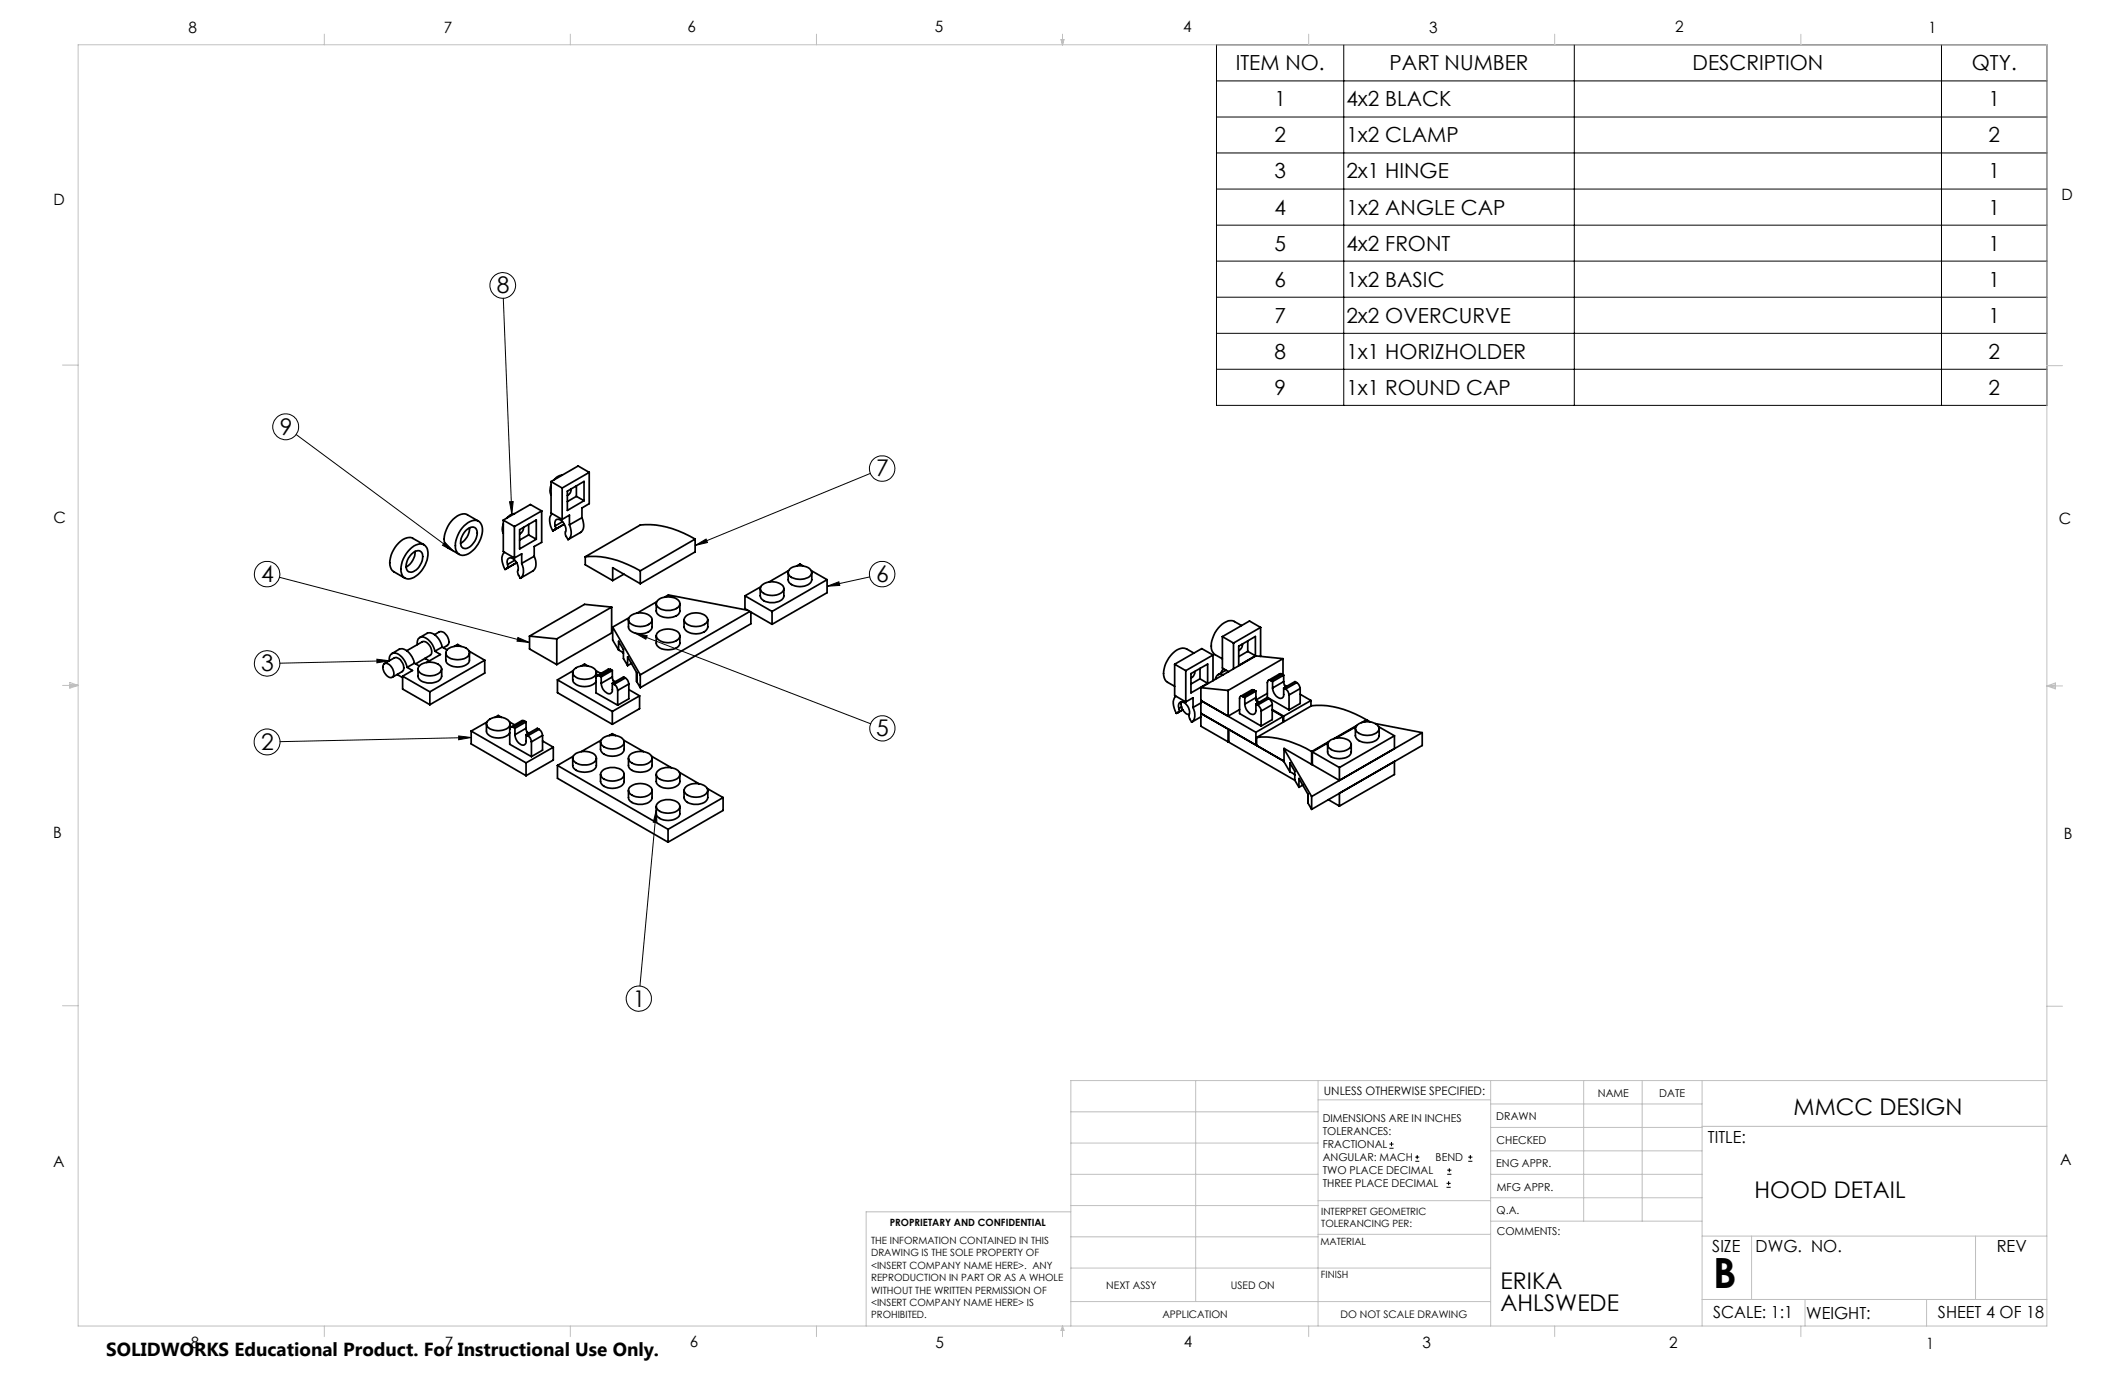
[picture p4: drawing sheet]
<svg xmlns="http://www.w3.org/2000/svg" width="432mm" height="279mm" viewBox="0 0 432 279" stroke-linecap="round" stroke-linejoin="round" font-family="sans-serif">
<g fill="none" stroke="#000" stroke-width=".2">
<path d="M247.2 9.1h168.7v73.3h-168.7zM247.2 16.4h168.7M273.1 9.1v73.3M319.9 9.1v73.3M394.5 9.1v73.3M247.2 23.8h168.7M247.2 31.1h168.7M247.2 38.4h168.7M247.2 45.8h168.7M247.2 53.1h168.7M102.3 60.6l1.7 43.9M247.2 60.4h168.7"/>
<path d="M247.2 67.7h168.7M247.2 75h168.7M60.2 88.3l32 23.7M176.8 96.2l-35.5 14.6M56.8 117.3l50.8 13.3M90.4 110.2l1.8 1.8-2.3-1.2zM103.5 102l.8-.1-.3 2.6zM141.3 110.8l2.2-1.3 .3 .7zM168.1 119.1l2.4-.9 .1 .8zM176.7 117.2l-8.6 1.9M76.6 133.9l2.5 .4-2.5 .4zM79.1 134.3l-22.2 .5"/>
<path d="M105.2 129.5l2.4 1.1-2.5-.3zM129 128.6l2.5 .6-.3 .7zM129 128.6l47.9 18.5M93.2 149.5l2.5 .4-2.5 .4zM95.7 149.9l-38.8 .8M133.3 164.6l.2 2.5h-.7zM133.3 164.6l-3.3 35.8M282.3 233.3h.9M282.3 232.5h.9M282.8 232.1v.8M287.6 236h.8M287.6 235.1h.8"/>
<path d="M288 234.7v.8M294.1 238.6h.8M294.1 237.8h.8M294.5 237.4v.8M298.3 236h.9M298.3 235.1h.9M298.8 234.7v.8M293.9 241.3h.9M293.9 240.5h.9M294.4 240v.8"/>
<circle cx="102.2" cy="58" r="2.61"/>
<circle cx="58.1" cy="86.7" r="2.62"/>
<circle cx="179.2" cy="95.2" r="2.58"/>
<circle cx="54.3" cy="116.7" r="2.59"/>
<circle cx="179.2" cy="116.7" r="2.58"/>
<circle cx="54.3" cy="134.8" r="2.59"/>
<circle cx="54.3" cy="150.8" r="2.63"/>
<circle cx="179.3" cy="148" r="2.56"/>
<circle cx="129.8" cy="202.9" r="2.56"/>
</g>
<g fill="none" stroke="#c0c0c0" stroke-width=".2">
<path d="M15.9 9.1h400v260.4h-400zM65.9 6.9v2.2M115.9 6.9v2.2M165.9 6.9v2.2M215.6 8h.6l-.3 1.1zM215.7 8l.2 1.1M215.9 6.9v2.2M216 8l-.1 1.1M265.9 6.9v2.2M315.9 6.9v2.2M365.9 6.9v2.2M12.7 74.2h3.2"/>
<path d="M415.9 74.3h3.2M12.7 139.3h3.2M14.2 139.1l1.7 .2M14.2 138.7l1.7 .6-1.7 .5zM15.9 139.3l-1.7 .3M415.9 139.4h3.2M415.9 139.4l1.8-.6v1.2zM415.9 139.4l1.8 .3M417.7 139.2l-1.8 .2M12.7 204.4h3.2M243 219.6v44.9M267.8 219.6v49.9"/>
<path d="M302.9 219.6v49.9M321.8 219.6v28.5M333.7 219.6v28.5M345.9 219.6v49.9M415.9 204.5h3.2M415.9 219.6h-198.3v49.9M217.6 238.6h50.2M217.6 232.3h50.2M217.6 225.9h50.2M267.8 223.5h35.1M302.9 233.9h43M302.9 229.1h43"/>
<path d="M302.9 224.3h43M302.9 238.6h43M345.9 228.9h70M217.6 257.7h85.3M217.6 251.3h50.2M217.6 245h50.2M217.6 246.2h-41.6v23.3M267.8 250.8h35.1M267.8 244h35.1M302.9 248.1h43M302.9 243.4h43M345.9 251.2h70"/>
<path d="M355.9 251.2v12.9M401.4 251.2v12.9M65.9 269.5v2.1M115.9 269.5v2.1M165.9 269.5v2.1M215.9 269.5v2.1M215.9 269.5l.3 .8h-.6zM217.6 264.5h85.3M265.9 269.5v2.1M315.9 269.5v2.1M345.9 264.1h70M365.9 269.5v2.1"/>
<path d="M366.8 264.1v5.4M391.5 264.1v5.4"/>
</g>
<path d="M103.5 102l.8-.1-.3 2.6zM141.3 110.8l2.2-1.3 .3 .7zM168.1 119.1l2.4-.9 .1 .8zM129 128.6l2.5 .6-.3 .7zM133.3 164.6l.2 2.5h-.7zM93.2 149.5l2.5 .4-2.5 .4zM76.6 133.9l2.5 .4-2.5 .4zM105.2 129.5l2.4 1.1-2.5-.3zM90.4 110.2l1.8 1.8-2.3-1.2z" fill="#000"/>
<g fill="none" stroke="#000" stroke-width=".35">
<path d="M112 98.6l-.2 1.1 .2 .8M112 97.9v6.3l2.2 1.4M112 97.9l2.2 1.3M114.2 99.2v6.4M114.3 96.5l-.8 .3-.9 .7M115.3 99.8l3.4-2v3.9l-3.4 2zM116 99.3v.7l-.7 .7M117.1 98.7v2.2M119.7 96l-5.5 3.2M119.7 96v6.3l-1.4 .9v2M119.7 96l-2.2-1.3-5.5 3.2M83.3 111.6a2.38 2.38 0 0 1 3.1-.8 3.4 3.4 0 0 1 0 4.1 4.6 4.6 0 0 1-3.5 2.8 1.87 1.87 0 0 1-1.4-2.5l.5-1.6 .6-1.1z"/>
<path d="M83.6 112.6l.3-.2a1.14 1.14 0 0 1 1.5-.4 1.14 1.14 0 0 1 .5 1.5 2.92 2.92 0 0 1-2.6 2.7 1.34 1.34 0 0 1-.6-2l.3-.8zM84.3 112a3.7 3.7 0 0 1-1.8 3.2M86.2 110.7l-2.3-1.3a2.51 2.51 0 0 0-2.9 .9 5.2 5.2 0 0 0-1.5 5.3l.5 .6 2.3 1.3M94.3 106.8a2.46 2.46 0 0 1 3.1-.8 3.1 3.1 0 0 1 .2 3.5 4.8 4.8 0 0 1-3.7 3.4 1.93 1.93 0 0 1-1.4-2.5l.8-2.2zM94.6 107.8l.3-.2a1.16 1.16 0 0 1 1.6-.4 1.16 1.16 0 0 1 .4 1.5 3.6 3.6 0 0 1-2.3 2.8 1.11 1.11 0 0 1-1-1.6l.3-.9zM95.4 107.2a3.7 3.7 0 0 1-1.8 3.2M97.2 105.9l-2.2-1.3a2.55 2.55 0 0 0-2.9 .9 5.7 5.7 0 0 0-1.7 5l.6 .8 2.3 1.3M102.3 106.5l-.2 1 .2 .9M102.3 105.7v6.4l2.2 1.3M102.3 105.7l2.2 1.3M102.5 112.2a2.44 2.44 0 0 0-.1 3l.2 .5M103.2 114.7l-.1 .7-.5 .3"/>
<path d="M103.2 114.7a.82 .82 0 0 1 .1-1.2 .82 .82 0 0 1 1.2 .2 2.49 2.49 0 0 1 .7 2.6l.5 1.2M104.5 107v6.4M104.5 113.4l1.5-.9v2M104.6 104.4l-.8 .2-.9 .7M104.6 113.8l-1.4 .9M105 114.3l-2.4 1.4M105.6 107.6l3.4-1.9v3.9l-3.4 1.9zM106 114.5a2.41 2.41 0 0 1-.3 3M106.4 107.2l-.3 .9-.5 .4M107.4 106.6v2.1M107.4 108.7l-1.8 1M107.4 108.7l1.6 .9"/>
<path d="M108.5 113a2.37 2.37 0 0 1-.2 3l-2.6 1.5M108.5 113l-2.5 1.5M110.1 103.8l-5.6 3.2M110.1 103.8v6.4l-1.6 .9v1.9M110.1 103.8l-2.3-1.3-5.5 3.2M112.2 104.4a2.5 2.5 0 0 0-.1 3l.2 .5M112.8 106.9v.6l-.5 .4M112.8 106.9l-.1-.4a.78 .78 0 0 1 .5-1 .78 .78 0 0 1 1 .4 2.36 2.36 0 0 1 .7 2.6l.5 1.1M114.2 105.6l1.5-.9v1.9M114.3 106l-1.5 .9M114.7 106.5l-2.4 1.4M115.7 106.6a2.37 2.37 0 0 1-.3 3"/>
<path d="M117.1 100.9l-1.8 1M117.1 100.9l1.6 .8M118.3 105.2a2.37 2.37 0 0 1-.3 3l-2.6 1.4M118.3 105.2l-2.6 1.4M118.9 113.1a18.5 18.5 0 0 1 11.2 2.9M118.9 113.1v1.7l5.6 3.2M124.5 118v-2.6l5.6 3.2M126.8 116.7l-2.3 1.3M130.1 116v2.6M141.3 109.5a18.3 18.3 0 0 0-11.2-2.8l-11.2 6.4M141.3 109.5l-11.2 6.5M141.3 109.5v2.6l-11.2 6.5"/>
<path d="M154.5 119.6v1.5a2.08 2.08 0 0 0 2.4 1.3 2.08 2.08 0 0 0 2.4-1.3v-1.5M154.6 119.2l-3.2 1.9M154.7 119.1a3.3 3.3 0 0 1 4.4 0 1.11 1.11 0 0 1-.9 1.7 2.96 2.96 0 0 1-3.6-.9l-.1-.3zM160.2 116.3v1.5a2.08 2.08 0 0 0 2.4 1.4 2.15 2.15 0 0 0 2.4-1.4v-1.5M160.2 116l-4 2.3M160.5 115.6a3.1 3.1 0 0 1 4.4 .5 1.37 1.37 0 0 1-1.4 1.5 3.3 3.3 0 0 1-3.2-.7 .94 .94 0 0 1 .2-1.3zM161.9 115l.7-.4 .6 .4M164.9 116l3.2 1.8M168.1 117.8l-11.2 6.4M168.1 117.8v2.6l-11.2 6.5M78.1 134.9a1.56 1.56 0 0 1 1.8 1.3l.1 .4a.81 .81 0 0 1-.4 1.1 .81 .81 0 0 1-1.1-.5 1.82 1.82 0 0 1-.4-2.3zM78.1 134.8l2.1-1.1a1.87 1.87 0 0 1 1.8 2.3l-.3 .5-2 1.1"/>
<path d="M79.1 134.3a1.24 1.24 0 0 1 .6-1.5 1.24 1.24 0 0 1 1.6 .4l.9 1.1 .5 1.3M79.6 132.8l1.5-.9a2 2 0 0 1 2.3 1.1l.5 .9 .3 .9M80.7 137.1l1.1 .6M81.8 137.4l5.5 3.2M81.8 137.4v2.6l5.5 3.2M82.7 132.2l3.1-1.8a1.91 1.91 0 0 1 1.9 2.4l-.2 .3-3 1.8M82.7 135.6l1.1 .6-2 1.2M84.2 134.8l-1.5 .8M84.2 134.8l1 .5M84.8 131a1.16 1.16 0 0 1 .4-1.4 1.16 1.16 0 0 1 1.4 .1l1 .9 .8 1.7M84.9 135.9v1.5a1.76 1.76 0 0 0 2 1.4 2.49 2.49 0 0 0 2.8-1.4v-1.5M85.3 129.5l1.5-.8a2 2 0 0 1 2.3 1.1l.8 1.7"/>
<path d="M85.3 135.2a3.1 3.1 0 0 1 4.4 .5 1.41 1.41 0 0 1-1.4 1.5 2.98 2.98 0 0 1-3.3-1 .93 .93 0 0 1 .3-1zM86.4 133.8l.8 .5M88.3 129l1-.6a1.89 1.89 0 0 1 1.6 2.7l-.8 .5M88.4 132.3l1.1 .7-2.8 1.6M89.9 131.5l-1.5 .8M89.9 131.5l.9 .5M90.6 132.7v1.5a2.18 2.18 0 0 0 2.4 1.3 2.18 2.18 0 0 0 2.4-1.3v-1.5M91 131.9a3.5 3.5 0 0 1 4.2 .3 1.11 1.11 0 0 1-.9 1.6 3.2 3.2 0 0 1-3.7-.8 .96 .96 0 0 1 .4-1.1zM92.3 131.3l.7-.3 .7 .3M95.3 132.3l3.2 1.9M98.5 134.2l-11.2 6.4M98.5 134.2v2.6l-11.2 6.4"/>
<path d="M107.6 129.3v2.6l5.5 3.1M107.6 129.3l5.5 .5M113.1 129.8v5.2M113.3 138.1l11.1 6.5M113.3 138.1v2.7l11.1 6.4M116.4 136.7v1.4a2.18 2.18 0 0 0 2.4 1.4l1.3-.2 .7-.4 .3-.4M116.5 136.3l-3.2 1.8M116.6 136.1a3.3 3.3 0 0 1 4.4 0 1.11 1.11 0 0 1-.9 1.7 3.2 3.2 0 0 1-3.7-.9zM118.1 135.3l.7-.4 .7 .4M121.1 136.3l1 .5M121.2 136.7v.7M121.8 137.4a.42 .42 0 0 0-.5-.1 .42 .42 0 0 0-.2 .5v3l4.4 2.5"/>
<path d="M121.8 137.4l.4 .1M122.2 138.9a2.13 2.13 0 0 0 1.8 2.1 .72 .72 0 0 0 .4-.8v-1.3M122.2 137.5v1.4M124.1 136h-.5l-2.3 1.3M124.1 136l-2.3 1.4M124.1 136l.3 .2M124.3 123.4l-11.2 6.4M124.3 123.4v5.2l-11.2 6.4M124.3 123.4l-5.5-.6-11.2 6.5M124.4 137.5l.4 1.2M124.4 136.2v1.3M124.4 138.9l.4 .2"/>
<path d="M124.4 137.5l-2.2 1.4M124.4 136.2l-2.2 1.3M124.5 127.4v2.7l1.2 2M124.5 127.4l5.6 9.7M124.6 138.3l.4 .2M124.8 139.1a1.52 1.52 0 0 1 .7 1.2M125.7 132.1l1 .7M125.7 132.1v-1.8l1 1.7v1.8l.8 1.5M127.1 137.8a1.6 1.6 0 0 1 .7 1.2M127.1 137.8l-2.3 1.3M127.1 137.8l-.4-.3-2.3 1.4M127.5 135.3v-1.8l1.9 3.2v1.8l.7 1.2"/>
<path d="M127.7 125.9v1.5a2.15 2.15 0 0 0 2.4 1.4 2.15 2.15 0 0 0 2.4-1.4v-1.5M127.8 125.6l-3.3 1.8M127.8 139l-2.3 1.3M127.8 139v3l-2.3 1.3M128.1 125.2a3.2 3.2 0 0 1 4.4 .5 1.69 1.69 0 0 1-1.9 1.6 2.7 2.7 0 0 1-2.9-1.1 .93 .93 0 0 1 .4-1zM128.3 134.8l-.8 .5M130.1 137.1v2.6M133.4 122.7v1.4a2.08 2.08 0 0 0 2.3 1.4 2.08 2.08 0 0 0 2.4-1.4v-1.4M133.4 129.2v1.5a2.08 2.08 0 0 0 2.3 1.3 2.08 2.08 0 0 0 2.4-1.3v-1.5M133.5 122.3l-4.1 2.3M133.8 128.4a3.4 3.4 0 0 1 4.2 .3 1.11 1.11 0 0 1-.9 1.7 3 3 0 0 1-3.7-.9 .95 .95 0 0 1 .4-1.1zM133.8 121.9a3.4 3.4 0 0 1 4.2 .2 1.11 1.11 0 0 1-.9 1.7 3.2 3.2 0 0 1-3.7-.9 .91 .91 0 0 1 .4-1z"/>
<path d="M135.1 121.3l.7-.4 16.1 3.1M139 125.9v1.5a2.63 2.63 0 0 0 3.3 1.3l.8-.3 .7-.7v-1.8M139.4 125.2a3.1 3.1 0 0 1 4.4 .5 1.37 1.37 0 0 1-1.5 1.5 2.93 2.93 0 0 1-3.2-1 .93 .93 0 0 1 .3-1zM151.4 121.1l5.5 3.1M151.4 121.1v2.6l5.5 3.2M152.4 124.2l-22.3 12.9M152.6 124.4v2.4l-22.5 12.9M156.9 124.2v2.7M238.7 135v6.3l2.2 1.3M238.7 135l2.2 1.3M240.9 136.3v6.3M242 136.9l3.4-2v4l-3.4 1.9z"/>
<path d="M242.6 132.7l-1.5-.8a2.51 2.51 0 0 0-2.8 .9 5.2 5.2 0 0 0-1.6 5.3l.5 .5 1.5 .9M242.8 136.5l-.3 .8-.5 .5M243.8 137.9l-1.8 1.1M243.8 135.8v2.1M243.8 137.9l1.6 1M244 139.7v7.9l5.6 3.1M244 139.7l5.6 .6M246.5 133.1l-5.6 3.2M246.5 133.1v5.2M246.5 133.1l-2.3-1.3-5.5 3.2M248.4 129.4v6.3l1.3 .8M248.4 129.4l2.2 1.3"/>
<path d="M248.6 137.1a1.08 1.08 0 0 0-1.6 .9M248.6 135.9l-.5 .8M249.1 136.2l-1.6 .9M250.6 130.7v5.2M251.7 131.3l3.4-2v3.9l-3.4 2zM252.3 127.1l-1.5-.8a2.41 2.41 0 0 0-2.9 .9 5.7 5.7 0 0 0-1.7 5l.7 .8 1.5 .9M252.4 130.8v.7l-.7 .7M253.5 130.2v2.2M253.5 132.4l-1.8 1M253.5 132.4l1.6 .8M256.2 127.5l-5.6 3.2M256.2 127.5v5.9"/>
<path d="M256.2 127.5l-2.3-1.3-5.5 3.2M258.2 138.3a.44 .44 0 0 0-.5 0 .44 .44 0 0 0-.2 .4v3l4.4 2.6M258.2 138.3l.4 .2M258.6 139.8a2.13 2.13 0 0 0 1.8 2.1 .65 .65 0 0 0 .4-.8v-1.3M258.6 138.5v1.3M260.5 137l-.5-.1-2.3 1.4M260.5 137l-2.3 1.3M260.5 137l.3 .2M260.7 133.8l-11.1 6.5M260.7 133.8v3.3M260.7 133.8l-5.5-.5-11.2 6.4M260.8 138.5l.4 1.1"/>
<path d="M260.8 137.2l-2.2 1.3M260.8 137.2v1.3M260.8 139.8l.4 .2M260.8 138.5l-2.2 1.3M261 139.2l.4 .3M263.5 138.7a1.62 1.62 0 0 1 .7 1.2M263.5 138.7l-2.3 1.3M263.5 138.7l-.4-.2-2.3 1.3M264.2 139.9v3l-2.3 1.4M264.2 139.9l-2.3 1.3M87.3 140.6v2.6M95.7 148.6l11.2 6.4"/>
<path d="M95.7 148.6v2.6l11.2 6.4M98.8 147.1v1.5a2.15 2.15 0 0 0 2.4 1.4l1.4-.3 .7-.4 .3-.4M99 146.7l-3.3 1.9M99.3 146.3a3.3 3.3 0 0 1 4.2 .3 1.09 1.09 0 0 1-.9 1.6 3 3 0 0 1-3.7-.8 .89 .89 0 0 1 .4-1.1zM100.6 145.8l.6-.4 .7 .4M103.5 146.7l1.1 .6M103.6 147.1v.8M104.3 147.8a.44 .44 0 0 0-.5-.1 .44 .44 0 0 0-.2 .5v3l4.4 2.5M104.3 147.8l.3 .2M104.6 149.3a2.13 2.13 0 0 0 1.8 2.1 .72 .72 0 0 0 .5-.8v-1.3M104.6 148v1.3M106.5 146.5l-.5-.1-2.2 1.3"/>
<path d="M106.5 146.5l-2.2 1.3M106.5 146.5l.4 .2M106.9 148l.3 1.1M106.9 146.7v1.3M106.9 155v2.6M106.9 149.3l.3 .2M106.9 148l-2.3 1.3M106.9 146.7l-2.3 1.3M107.1 148.7l.4 .3M107.2 149.5a1.52 1.52 0 0 1 .8 1.2M108 150.7v3M109.5 148.2a1.6 1.6 0 0 1 .7 1.2"/>
<path d="M109.5 148.2l-2.3 1.3M109.5 148.2l-.3-.2-2.3 1.3M110.2 149.4l-2.2 1.3M110.2 149.4v3l-2.2 1.3M110.2 150.6l2.2 1.2M112.4 151.8l-5.5 3.2M112.4 151.8v2.6l-5.5 3.2M113.3 155.5v2.7l22.4 12.9M113.3 155.5l22.4 13M116.4 154.1v1.4a2.08 2.08 0 0 0 2.4 1.4 2.08 2.08 0 0 0 2.4-1.4v-1.4M116.5 153.7l-3.2 1.8M116.6 153.5a3.3 3.3 0 0 1 4.4 0 1.11 1.11 0 0 1-.9 1.7 3 3 0 0 1-3.7-.9z"/>
<path d="M122 157.3v1.5a2.61 2.61 0 0 0 3.3 1.3l.9-.3a1.24 1.24 0 0 0 .6-1v-1.5M122 150.8v1.5a2.61 2.61 0 0 0 3.3 1.3l.9-.4a1.24 1.24 0 0 0 .6-.9v-1.5M122.1 150.4l-4 2.3M122.4 156.6a3.1 3.1 0 0 1 4.4 .5 1.37 1.37 0 0 1-1.5 1.5 2.9 2.9 0 0 1-3.2-1 .93 .93 0 0 1 .3-1zM122.4 150a3.1 3.1 0 0 1 4.4 .5 1.37 1.37 0 0 1-1.5 1.6 2.9 2.9 0 0 1-3.2-1 .93 .93 0 0 1 .3-1.1zM123.8 149.5l.6-.4 .7 .4M124.4 144.6v2.6M125.5 140.3v3M126.8 150.4l4 2.3M127.7 154.1v1.4a2.08 2.08 0 0 0 2.4 1.4 2.08 2.08 0 0 0 2.4-1.4v-1.4M127.8 140.1l2.2 1.3M128.1 159.8a3.2 3.2 0 0 1 4.4 .5 1.69 1.69 0 0 1-1.9 1.7 2.7 2.7 0 0 1-2.9-1.1 .93 .93 0 0 1 .4-1.1z"/>
<path d="M128.1 153.3a3.5 3.5 0 0 1 4.2 .2 1 1 0 0 1-.5 1.5 3.4 3.4 0 0 1-3.9-.4 .94 .94 0 0 1 .2-1.3zM130 141.4l-5.6 3.2M130 141.4v2.6l-5.6 3.2M132.4 153.7l4 2.3M133.4 157.3v1.5a2.15 2.15 0 0 0 2.3 1.4 2.15 2.15 0 0 0 2.4-1.4v-1.5M133.5 156.8a3.3 3.3 0 0 1 4.5 0 1.09 1.09 0 0 1-.9 1.7 3 3 0 0 1-3.7-.9zM138.1 157l4 2.3M139.4 159.8a3.1 3.1 0 0 1 4.4 .5 1.41 1.41 0 0 1-1.5 1.6 2.63 2.63 0 0 1-3.3-1.3zM238.9 141.5a2.44 2.44 0 0 0-.1 3l.2 .5M239.4 144.8l-.4 .2M239.4 144.8l.9-.6-1.3 .8M239.6 144v.5l-.2 .3"/>
<path d="M239.6 144a.83 .83 0 0 1 .1-1.2 .83 .83 0 0 1 1.2 .1 2.56 2.56 0 0 1 .7 2.7l.5 1.2M240.1 142.6a2.18 2.18 0 0 0 1.5 2.6M240.1 143.7l-.5 .3M240.9 142.6l1.5-.8v2M242.4 143.8a2.37 2.37 0 0 1-.3 3M244 142.8l-1.6 1M244 145.7l-1.9 1.1M249.6 150.7v-2.6l-5.6-3.1 16.9 9.7M249.6 145.5l-5.6-3.2 11.2 6.5M249.6 140.3v5.2M249.7 150.7h-.1M249.7 148.2v2.6l13.4 7.8"/>
<path d="M251.9 144.2l-2.3 1.3M252.6 141.6a.42 .42 0 0 0-.5-.1 .42 .42 0 0 0-.2 .5v3l4.4 2.5M252.6 141.6l.3 .1M252.9 143.1a2.14 2.14 0 0 0 1.8 2.1 .71 .71 0 0 0 .5-.8v-1.3M252.9 141.7v1.4M254.8 140.3l-.4-.1-2.3 1.3M254.8 140.3l-2.2 1.3M254.8 140.3l.4 .1M255.2 141.7l.3 1.2M255.2 140.4v1.3M255.2 148.8v2.6l.1-.1M255.2 143.1l.4 .2"/>
<path d="M255.2 141.7l-2.3 1.4M255.2 140.4l-2.3 1.3M255.3 142.3l.6 .4M255.3 149.9a18.5 18.5 0 0 1 11.2 2.8M255.3 149.9v1.6M255.3 142.5l.5 .2M255.6 143.3a1.6 1.6 0 0 1 .7 1.2M256.3 144.5v3M257.5 140.9l-2.2 1.3M257.8 142a1.6 1.6 0 0 1 .7 1.2M257.8 142l-2.2 1.3M257.8 142l-.3-.3-2.3 1.4"/>
<path d="M258.5 143.2l-2.2 1.3M258.5 143.2v3l-2.2 1.3M258.5 144.3l2.2 1.3M258.5 144.2l2.3 1.3M260.7 145.6v1.2M260.7 145.6l-5.5 3.2M260.8 145.5v1.1M261 152.1l5.5 9.8M261.2 140a1.53 1.53 0 0 1 .7 1.2M261.9 141.2v3.1M262.1 156.8l1 .7M262.1 156.8v-1.8l1 1.7v1.8l.8 1.5"/>
<path d="M263.9 160v-1.8l1.9 3.2v1.8l.7 1.3M264.2 141.1l2.2 1.2M264.7 159.5l-.8 .5M266.4 142.3l-5.6 3.2M266.4 142.3v1.2M266.5 155.3l-5.6-3.2v2.7l1.2 2M266.5 152.7v2.6M266.7 152.8v2.6l5.5 3.2M266.7 155.2l-.2 .1M266.7 152.8l5.5 3.2M269.8 151.3v1.5a2.08 2.08 0 0 0 2.4 1.4 2.08 2.08 0 0 0 2.4-1.4v-1.5M269.9 150.9l-3.2 1.9"/>
<path d="M269.9 150.8a3.3 3.3 0 0 1 4.5 0 1.11 1.11 0 0 1-.9 1.7 3 3 0 0 1-3.7-.9zM270.1 150.7l-3.6 2M272.2 156v2.6M275.4 148.1v1.4a2.63 2.63 0 0 0 3.4 1.3l.7-.3 .7-.7v-1.7M275.5 147.7l-4 2.3M275.7 147.4l-4.7 2.7M275.8 147.3a3.1 3.1 0 0 1 4.4 .5 1.37 1.37 0 0 1-1.4 1.5 2.93 2.93 0 0 1-3.3-1 .93 .93 0 0 1 .3-1zM277.2 146.7l.6-.4 .7 .4M277.7 146.3a18.3 18.3 0 0 0-11.2-2.9l-11.2 6.5M277.7 146.3l-1 .5M277.7 146.3v.1M279.5 147l9.5 1.9"/>
<path d="M280.1 147.7l3.3 1.8M283.4 149.5v2.6l-11.2 6.5M283.4 149.5l-11.2 6.5M289 148.9l-22.5 13M289 148.9v2.6l-22.5 13M127.7 160.6v1.5a2.08 2.08 0 0 0 2.4 1.3 2.08 2.08 0 0 0 2.4-1.3v-1.5M133.4 163.9v1.4a2.18 2.18 0 0 0 2.3 1.4 2.18 2.18 0 0 0 2.4-1.4v-1.4M133.5 163.3a3.3 3.3 0 0 1 4.5 0 1.11 1.11 0 0 1-.9 1.7 3.2 3.2 0 0 1-3.7-.9zM135.7 168.5v2.6M139 160.6v1.5a2.1 2.1 0 0 0 2.4 1.3 2.08 2.08 0 0 0 2.4-1.3v-1.5M143.7 160.2l3.2 1.9M146.9 162.1l-11.2 6.4"/>
<path d="M146.9 162.1v2.6l-11.2 6.4M266.5 161.9v2.6M269.9 162.5l2.3 1.3M272.2 161.2l11.2-6.5v2.7l-11.2 6.4z"/>
</g>
<text font-size="8.5" x="348.1" y="261.8">B</text>
<g font-size="4.7">
<text x="100.9" y="59.6">8</text>
<text x="56.9" y="88.3">9</text>
<text x="178" y="96.8">7</text>
<text x="53" y="118.3">4</text>
<text x="178" y="118.3">6</text>
<text x="53" y="136.4">3</text>
<text x="178.1" y="149.6">5</text>
<text x="53" y="152.4">2</text>
<text x="128.6" y="204.6">1</text>
<text x="364.5" y="226.5">MMCC DESIGN</text>
<text x="356.5" y="243.5">HOOD DETAIL</text>
<text x="304.9" y="261.9">ERIKA</text>
<text x="304.9" y="266.4">AHLSWEDE</text>
</g>
<g font-size="4.2">
<text x="251.1" y="14.3">ITEM NO.</text>
<text x="282.4" y="14.3">PART NUMBER</text>
<text x="343.9" y="14.3">DESCRIPTION</text>
<text x="400.7" y="14.3">QTY.</text>
<text x="259" y="21.6">1</text>
<text x="273.6" y="21.6">4x2 BLACK</text>
<text x="404.1" y="21.6">1</text>
<text x="259" y="28.9">2</text>
<text x="273.6" y="28.9">1x2 CLAMP</text>
<text x="404.1" y="28.9">2</text>
<text x="259" y="36.3">3</text>
<text x="273.6" y="36.3">2x1 HINGE</text>
<text x="404.1" y="36.3">1</text>
<text x="259" y="43.6">4</text>
<text x="273.6" y="43.6">1x2 ANGLE CAP</text>
<text x="404.1" y="43.6">1</text>
<text x="259" y="50.9">5</text>
<text x="273.6" y="50.9">4x2 FRONT</text>
<text x="404.1" y="50.9">1</text>
<text x="259" y="58.2">6</text>
<text x="273.6" y="58.2">1x2 BASIC</text>
<text x="404.1" y="58.2">1</text>
<text x="259" y="65.6">7</text>
<text x="273.6" y="65.6">2x2 OVERCURVE</text>
<text x="404.1" y="65.6">1</text>
<text x="259" y="72.9">8</text>
<text x="273.6" y="72.9">1x1 HORIZHOLDER</text>
<text x="404.1" y="72.9">2</text>
<text x="259" y="80.2">9</text>
<text x="273.6" y="80.2">1x1 ROUND CAP</text>
<text x="404.1" y="80.2">2</text>
</g>
<text font-size="3.8" x="21.6" y="275.5">SOLIDWORKS Educational Product. For Instructional Use Only.</text>
<g font-size="3.4">
<text x="347.1" y="232.3">TITLE:</text>
<text x="347.9" y="254.3">SIZE</text>
<text x="356.7" y="254.4">DWG. NO.</text>
<text x="405.7" y="254.5">REV</text>
<text x="348.1" y="267.9">SCALE: 1:1</text>
<text x="367" y="268">WEIGHT:</text>
<text x="393.8" y="267.9">SHEET 4 OF 18</text>
</g>
<g font-size="3.2">
<text x="38.3" y="6.7">8</text>
<text x="90.2" y="6.7">7</text>
<text x="139.7" y="6.5">6</text>
<text x="190" y="6.5">5</text>
<text x="240.4" y="6.5">4</text>
<text x="290.4" y="6.7">3</text>
<text x="340.4" y="6.5">2</text>
<text x="391.9" y="6.7">1</text>
<text x="10.9" y="41.6">D</text>
<text x="418.9" y="40.7">D</text>
<text x="10.9" y="106.3">C</text>
<text x="418.4" y="106.4">C</text>
<text x="10.8" y="170.2">B</text>
<text x="419.4" y="170.6">B</text>
<text x="10.8" y="237.2">A</text>
<text x="418.6" y="236.8">A</text>
<text x="38.8" y="273.8">8</text>
<text x="90.4" y="273.8">7</text>
<text x="140.2" y="273.8">6</text>
<text x="190.1" y="273.9">5</text>
<text x="240.5" y="273.8">4</text>
<text x="289" y="273.9">3</text>
<text x="339.1" y="273.8">2</text>
<text x="391.4" y="274.1">1</text>
</g>
<text font-size="2.4" x="269" y="222.4">UNLESS OTHERWISE SPECIFIED:</text>
<g font-size="2.2">
<text x="268.8" y="228">DIMENSIONS ARE IN INCHES</text>
<text x="304.1" y="227.7">DRAWN</text>
<text x="324.7" y="222.9">NAME</text>
<text x="337.2" y="222.9">DATE</text>
<text x="268.8" y="230.6">TOLERANCES:</text>
<text x="268.8" y="233.3">FRACTIONAL</text>
<text x="304.1" y="232.6">CHECKED</text>
<text x="268.8" y="236">ANGULAR: MACH</text>
<text x="268.8" y="238.6">TWO PLACE DECIMAL</text>
<text x="291.7" y="236">BEND</text>
<text x="304" y="237.2">ENG APPR.</text>
<text x="268.8" y="241.3">THREE PLACE DECIMAL</text>
<text x="304.2" y="241.9">MFG APPR.</text>
<text x="304.1" y="246.7">Q.A.</text>
<text x="304.1" y="250.9">COMMENTS:</text>
</g>
<g font-size="2.1">
<text x="224.8" y="262">NEXT ASSY</text>
<text x="250.1" y="261.9">USED ON</text>
<text x="236.2" y="267.8">APPLICATION</text>
<text x="272.4" y="267.8">DO NOT SCALE DRAWING</text>
</g>
<g font-size="2">
<text x="180.8" y="249.2">PROPRIETARY AND CONFIDENTIAL</text>
<text x="268.5" y="246.8">INTERPRET GEOMETRIC</text>
<text x="268.5" y="249.4">TOLERANCING PER:</text>
<text x="177" y="252.8">THE INFORMATION CONTAINED IN THIS</text>
<text x="177" y="255.3">DRAWING IS THE SOLE PROPERTY OF</text>
<text x="177" y="257.8">&lt;INSERT COMPANY NAME HERE&gt;. ANY</text>
<text x="268.3" y="252.9">MATERIAL</text>
<text x="177" y="260.3">REPRODUCTION IN PART OR AS A WHOLE</text>
<text x="177" y="262.9">WITHOUT THE WRITTEN PERMISSION OF</text>
<text x="268.4" y="259.7">FINISH</text>
<text x="177" y="265.4">&lt;INSERT COMPANY NAME HERE&gt; IS</text>
<text x="177" y="267.9">PROHIBITED.</text>
</g>
</svg>
